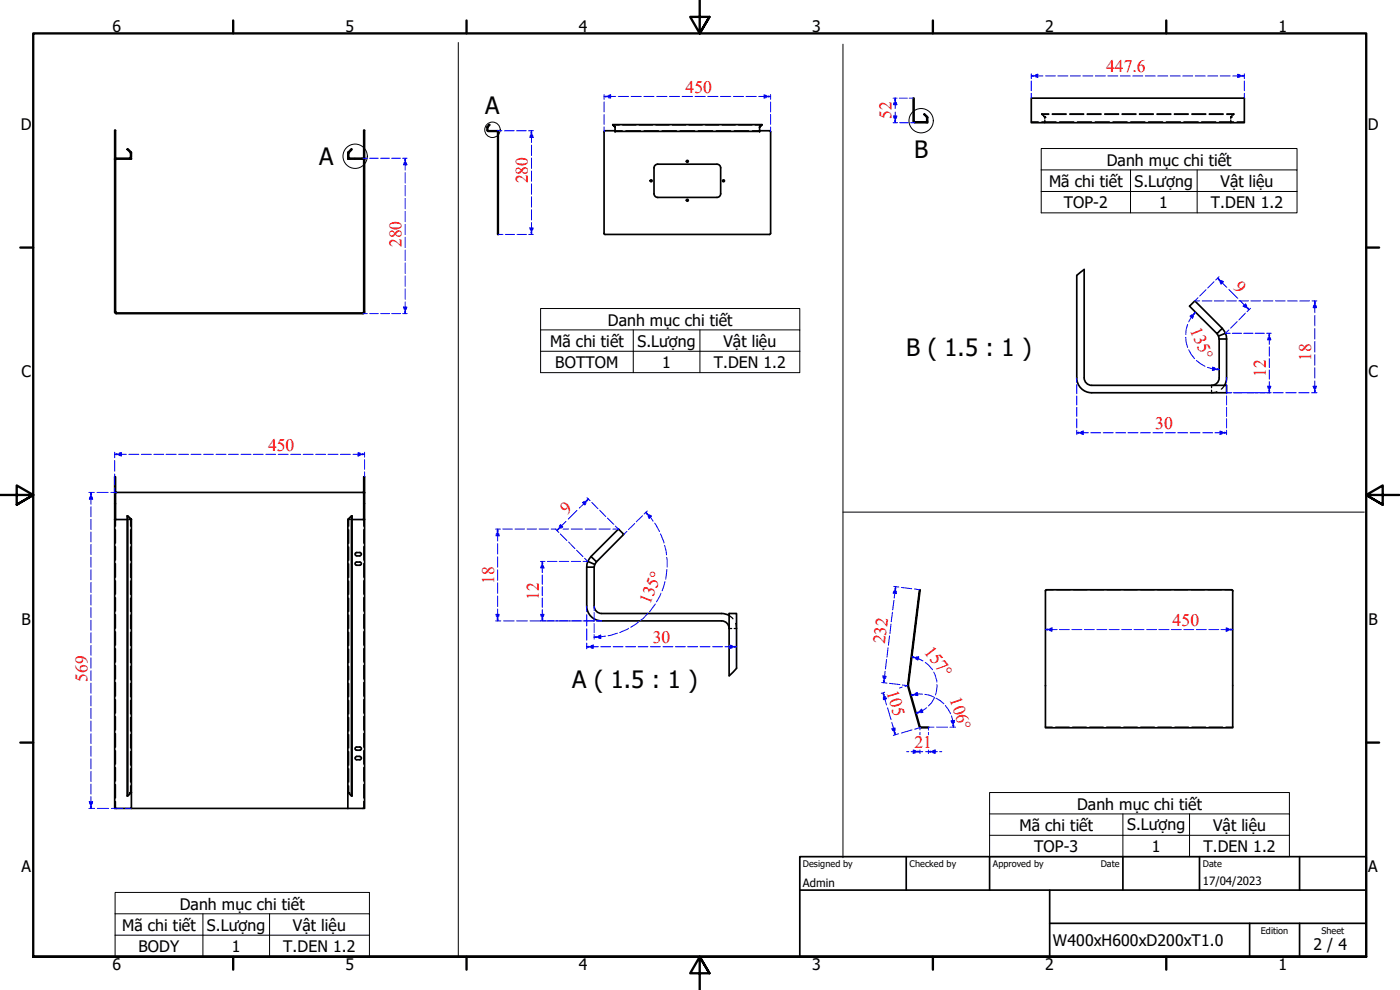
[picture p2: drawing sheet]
<svg xmlns="http://www.w3.org/2000/svg" width="420mm" height="297mm" viewBox="0 0 420 297" stroke-linecap="round" stroke-linejoin="round" font-family="sans-serif">
<!-- layer: Hidden (ISO) -->
<g fill="none" stroke="#000" stroke-width=".38">
<path d="M149.4 39.3l.1 .1M149.5 39.5h-.1M183.9 37.5h2M184.6 39.2h2.2M186.9 37.5h4M187.8 39.2h4.4M191.8 37.5h4M193.3 39.2h4.3M196.8 37.5h4M198.7 39.2h4.3M201.8 37.5h4M204.1 39.2h4.4"/>
<path d="M206.8 37.5h4M209.5 39.2h4.4M211.8 37.5h3.9M214.9 39.2h4.4M216.7 37.5h4M220.3 39.2h4.4M221.7 37.5h4M225.8 39.2h2.2M226.6 37.5h2.1M277.9 36.6l.2 .2M278.3 36.6l-.1 .1M309.5 36.6h2.1"/>
<path d="M312.7 34.3l.2 .3M312.7 34.1v.2M312.7 34.1l.2 .3M312.7 34.3h2.1M312.7 34.1h2.1M312.7 36.6h4.2M313.2 34.7l.2 .3M313.2 34.8l.2 .3M313.4 35v.1M313.5 35.1l.1 .5M313.5 35.2h.1M313.5 35v.1"/>
<path d="M313.5 36.6v.2M313.6 36v.8M315.8 34.3h4.2M315.8 34.1h4.2M318 36.6h4.3M321.1 34.3h4.1M321.1 34.1h4.1M323.3 36.6h4.3M326.3 34.3h4.2M326.3 34.1h4.2M328.7 36.6h4.2M331.5 34.3h4.2"/>
<path d="M331.5 34.1h4.2M334 36.6h4.3M336.7 34.3h4.2M336.7 34.1h4.2M339.3 36.6h4.3M341.9 34.3h4.2M341.9 34.1h4.2M344.7 36.6h4.2M347.2 34.3h4.2M347.2 34.1h4.2M350 36.6h4.3M352.4 34.3h4.2"/>
<path d="M352.4 34.1h4.2M355.3 36.6h4.3M357.7 34.3h4.2M357.7 34.1h4.2M360.6 36.6h4.3M362.9 34.3h4.2M362.9 34.1h4.2M366 36.6h4.2M368.2 34.3h2.1M368.2 34.1h2.1M369.4 35.2h.1M369.4 36v.8"/>
<path d="M369.4 35v.6M369.4 35.1h.1M369.4 35h.1M369.8 34.8l-.3 .2M369.8 34.7l-.3 .3M370.3 34.3l-.3 .3M370.3 34.1l-.3 .3M370.3 34.1v.2M371.3 36.6h2.1M34.4 55.8h.1M34.4 47.9h.1M34.6 55.8h.1"/>
<path d="M34.7 47.5v.2M34.7 47.8l-.1 .1M38.9 47.5v.2h.2M39.4 47.5l-.2 .1M104.5 47.5l.1 .1M104.9 47.5l-.1 .2M106.5 47.5v.2M108.5 47.5v.2M109.2 47.5v.2M109.2 47.8l.2 .1M109.2 55.8h.2M149.4 59.2h.1"/>
<path d="M149.4 49.3h.1M149.4 59.8h.1M149.4 48.7h.1M149.4 48.1h.1M149.4 54.5h.1M149.4 54h.1M149.4 60.4h.1M34.4 93.6h.2M34.9 93.9v.2M108.9 93.9v.2M109.2 93.6h.2M363.6 117.1v.7l1.6-.3"/>
<path d="M363.6 115.6v.7M367.5 115.6l-1 1.2M34.6 147.7h-.2l.2 .1M34.7 155.9v2M34.7 158.9v4.1M34.7 147.8h.2M38.2 155.9h.2M38.2 154.8l.3 .3M38.7 155.9h.3M38.8 155.4l.3 .4M39.1 155.8h.3M39.1 155.9h.1"/>
<path d="M39.2 155.7h.1M39.2 155.9v2M39.2 158.9v4.2M39.4 155.9h.1M104.4 155.9h.8M104.5 155.8h.2M104.6 155.9v2M104.6 158.9v4.2M104.8 155.7l-.1 .1M105 155.4l-.4 .3M105.4 155.9h.3M105.7 154.8l-.4 .3"/>
<path d="M108.9 147.8h.2M109.2 147.7l.1 .1M109.2 155.9v2M109.2 158.9v4.1M34.7 164v4.1M34.7 169.1v4.1M34.7 174.2v4.1M34.7 179.3v4.1M39.2 164.1v4M39.2 169.1v4.2M39.2 174.3v4.1M39.2 179.4v4.1"/>
<path d="M104.6 164.1v4M104.6 169.1v4.2M104.6 174.3v4.1M104.6 179.4v4.1M109.2 164v4.1M109.2 169.1v4.1M109.2 174.2v4.1M109.2 179.3v4.1M313.8 177.2v.1M316.1 177h-2.2M317.1 177h4.1M322.2 177h4"/>
<path d="M327.2 177h4.1M332.2 177h4.1M337.3 177h4M342.3 177h4.1M347.4 177h4M352.4 177h4.1M357.5 177h4M362.5 177h4.1M367.6 177h2.2M370 177.2v.1M34.7 184.4v4.1M34.7 189.5v4.1"/>
<path d="M34.7 194.6v4.1M34.7 199.7v4.1M39.2 184.5v4.1M39.2 189.7v4M39.2 194.7v4.2M39.2 199.9v4.1M104.6 184.5v4.1M104.6 189.7v4M104.6 194.7v4.2M104.6 199.9v4.1M109.2 184.4v4.1M109.2 189.5v4.1"/>
<path d="M109.2 194.6v4.1M109.2 199.7v4.1M218.8 184.6l1.2 1.1M218.8 188.6h.8M220.8 187.1l.2 1.5h-.7M34.7 204.8v4.1M34.7 209.9v4.1M34.7 215v4.1M39.2 205v4.1M39.2 210.1v4.1M39.2 215.3v4.1M104.6 205v4.1"/>
<path d="M104.6 210.1v4.1M104.6 215.3v4.1M109.2 204.8v4.1M109.2 209.9v4.1M109.2 215v4.1M313.8 218.2h2M316.8 218.2h4.1M321.9 218.2h4.1M327 218.2h4.1M332.1 218.2h4.1M337.2 218.2h4.1M342.3 218.2h4.2"/>
<path d="M347.5 218.2h4M352.6 218.2h4.1M357.7 218.2h4.1M362.8 218.2h4.1M367.9 218.2h2.1M34.7 220.1v4.1M34.7 225.2v4.1M34.7 230.3v4.1M34.7 235.4v4M38.5 238.6l-.3 .2M39 237.8l.1 .1M39.1 237.8h.3"/>
<path d="M39.2 235.8v2l-.4 .4M39.2 237.9h.1M39.2 220.4v4.1M39.2 225.5v4.1M39.2 230.6v4.1M39.2 237.9h.2M104.4 237.8h.1M104.5 237.9h.1M104.6 237.8l.2 .1M104.6 237.8h.1M104.6 237.9h.2M104.6 220.4v4.1"/>
<path d="M104.6 225.5v4.1M104.6 230.6v4.1M104.6 235.8v2M104.8 237.9l.2 .3M105.3 238.6l.4 .2M109.2 220.1v4.1M109.2 225.2v4.1M109.2 230.3v4.1M109.2 235.4v4M34.7 240.5v2.1M109.2 240.5v2.1"/>
</g>
<g fill="#000">
<circle cx="313.4" cy="35" r=".19"/>
<circle cx="313.4" cy="35.1" r=".19"/>
<circle cx="313.5" cy="35.1" r=".19"/>
<circle cx="313.5" cy="35.2" r=".19"/>
<circle cx="313.6" cy="35.2" r=".19"/>
<circle cx="369.4" cy="35.2" r=".19"/>
<circle cx="369.4" cy="35.1" r=".19"/>
<circle cx="34.6" cy="93.6" r=".19"/>
<circle cx="34.7" cy="93.6" r=".19"/>
<circle cx="34.6" cy="147.7" r=".19"/>
<circle cx="34.7" cy="147.7" r=".19"/>
<circle cx="39.1" cy="155.7" r=".19"/>
<circle cx="39.2" cy="155.9" r=".19"/>
<circle cx="39.2" cy="155.8" r=".19"/>
<circle cx="39.2" cy="155.7" r=".19"/>
<circle cx="104.6" cy="155.7" r=".19"/>
<circle cx="104.7" cy="155.8" r=".19"/>
<circle cx="39.2" cy="237.8" r=".19"/>
<circle cx="104.6" cy="237.9" r=".19"/>
</g>
<!-- layer: Visible (ISO) -->
<g fill="none" stroke="#000" stroke-width=".51">
<path d="M146.2 38.2l.1 1.2h2.9M146.2 38.2h.2M146.2 38.1h.2M146.3 38l-.1 .2M146.4 38.2l.1 1h2.7M146.4 38.1v.1M146.9 37.4l.1 .1-.6 .6-.1-.1zM149.2 39.2l.2 .1M149.2 39.4l.2 .2M149.4 39.2h.1v31.1h-.1zM181.3 39.5v30.5M181.6 39.2l-.4 .4"/>
<path d="M181.6 39.2h3v.2M183.9 37.4l.6 .7zM183.9 37.4h44.8l-.7 .7 .7-.7M184.5 38v.1M184.6 38.1v1.3h43.4v-1.3M228 39.4v-.2h2.9l.4 .4M228 38v.1M231.3 39.5v30.5l-.2 .3h-49.5M274.1 36.4v-7h.2v7M274.1 36.3l.4 .5M274.3 36.3l.2 .3h3.9v.2h-3.9M277.4 34.1l.8 .9-.9-.7z"/>
<path d="M278.1 35.1v.1M278.1 35.2h.3M278.1 35.2v1.2M278.2 36.3l-.2 .3M278.3 35l.1 .2M278.3 35.1l-.2 .1M278.4 35.2v1.2M278.4 36.3l-.1 .2M309.5 29.4h63.9v7.4h-63.9zM34.4 47.5h.3M34.4 48l.5-.5h4.5v.2h-4.5l-.2 .3v45.6l.2 .2M34.7 47.5v-8.4h-.3v54.5l.3 .4 74.2 .1"/>
<path d="M38.2 44.8l.2-.2 .9 1-.2 .2zM39.1 45.8l.1 .1M39.1 47.2l-.2 .2M39.2 45.9h.2M39.2 45.9v1.3M39.3 45.6l.1 .3M39.4 45.7l-.2 .1M39.4 47.2l-.1 .2M39.4 45.9v1.3M104.4 45.9v1.3M104.4 45.9h.2M104.5 45.7l.2 .1"/>
<path d="M104.5 47.2v.2M104.6 45.6l-.2 .3M104.6 45.9v1.3M104.7 47.2l.2 .2M104.8 45.8l-.2 .1M105.5 44.6l.2 .2-.9 1-.2-.2zM108.9 47.5h-4.5v.2h4.5M108.9 47.5l.5 .5M108.9 47.7l.3 .3v45.6l-.3 .2M109.2 47.5h.2v.4M109.4 47.9v45.7l-.5 .5M109.4 47.5v-8.4h-.2v8.4"/>
<path d="M197.4 59.2h17.7M197.4 49.3h17.7M197.4 49.3l-.7 .2-.4 .8v7.8l.2 .7 .9 .4M215.2 49.3l.6 .2 .5 .8v7.8l-.2 .7-.9 .4M181.2 70l.4 .3M34.9 93.9h74M325.4 80.9v32.5a2.25 2.25 0 0 0 2.3 2.2h40.4v2.2h-40.4a4.5 4.5 0 0 1-4.5-4.4v-30.7M357 91.9l1.6-1.6 8.2 8.2-1.5 1.6zM366.8 98.5a4.4 4.4 0 0 1 1.3 3.2M367.8 100l-2.1 .8M365.3 100.1l.4 .7 .2 .9M365.9 101.7v11.7a2.25 2.25 0 0 1-2.3 2.2"/>
<path d="M365.9 101.7h2.2M368.1 101.7v11.7l-.6 2.2M34.4 143.1h.3v8h-.3zM34.4 155.8v86.8h5v-4.7M34.4 155.8l.3 .1M34.4 151.1v4.7M34.4 155.9h3.8M34.7 147.7h74.5M34.7 151.1v4.7M38.2 154.8l1.2 1v82l-1 1h-.2zM38.4 154.8v84M105.5 154.8v84"/>
<path d="M105.7 155.9h3.7v86.7h-70M109.2 155.8l.2 .1M109.2 143.1h.2v8h-.2zM109.2 151.1v4.8M109.4 151.1v4.7M107 166.8h1M107 165.8h1M107 169.6h1M107 168.6h1M107 165.8a.48 .48 0 0 0-.4 .5 .48 .48 0 0 0 .4 .4M107 168.6a.48 .48 0 0 0-.4 .5 .48 .48 0 0 0 .4 .5M108 165.8a.48 .48 0 0 1 .5 .5 .48 .48 0 0 1-.5 .4"/>
<path d="M108 168.6a.48 .48 0 0 1 .5 .5 .48 .48 0 0 1-.5 .5M176.1 170.2v11.6a4.5 4.5 0 0 0 4.5 4.5h35.9a2.25 2.25 0 0 1 2.3 2.2M176.1 170.2h2.2M176.4 168.5l2.1 .8M177.4 167a4.4 4.4 0 0 0-1.3 3.2M177.4 167l8.2-8.3 1.6 1.6-8.2 8.3zM178.3 170.2v11.6a2.25 2.25 0 0 0 2.3 2.3h35.9l1 .1 1.3 .5M179 168.6l-.5 .7-.2 .9M313.9 177h55.9l.2 41.4h-56.2zM221 200.5v-16.4h-2.2v18.6M276 218.1l.3 .3M276.1 218l-3.5-12.3 3.6-28.7h-.2l-3.6 28.7 3.5 12.4"/>
<path d="M276.2 218.1l.1 .1M276.3 218.2h2.3v.2h-2.3M104.4 237.8l1.3 1v-84l-1.3 1.1v86.7M104.4 237.9h.1M107 225.1h1M107 224.1h1M107 228h1M107 226.9h1M107 224.1a.48 .48 0 0 0-.4 .5 .48 .48 0 0 0 .4 .5M107 227a.48 .48 0 0 0-.4 .5 .48 .48 0 0 0 .4 .5M108 224.1a.48 .48 0 0 1 .5 .5 .48 .48 0 0 1-.5 .5M108 227a.48 .48 0 0 1 .5 .5 .48 .48 0 0 1-.5 .5"/>
<circle cx="195.4" cy="54.2" r=".29"/>
<circle cx="206.3" cy="48.4" r=".29"/>
<circle cx="217.1" cy="54.2" r=".29"/>
<circle cx="206.3" cy="60.1" r=".29"/>
</g>
<!-- layer: Break Line (ISO) -->
<path d="M325.4 80.8l-2.3 1.8M221.1 200.5l-2.3 2.3" fill="none" stroke="#000" stroke-width=".51"/>
<!-- layer: Detail Boundary (ISO) -->
<g fill="none" stroke="#000" stroke-width=".3">
<circle cx="147.8" cy="38.9" r="2.32"/>
<circle cx="276.4" cy="36.2" r="3.7"/>
<circle cx="106.6" cy="46.9" r="3.7"/>
</g>
<!-- layer: Symbol (ISO) -->
<g fill="none" stroke="#000" stroke-width=".3">
<path d="M312.5 51v-6.4h76.8v6.4M312.5 51h76.8v6.5M312.5 51v12.9h76.8v-6.4M312.5 57.5h76.8M339.3 51v12.9M359.3 51v12.9M162.2 99v-6.4h77.8v6.4M162.2 99h77.8v6.4M162.2 99v12.8h77.8v-6.4M190.1 99v12.8M210.1 99v12.8M162.2 105.4h77.8"/>
<path d="M297 244.2v-6.4h90v6.4M297 244.2h90v6.4M297 244.2v12.8h90v-6.4M297 250.6h90M337 244.2v12.8M357 244.2v12.8M34.5 274.2v-6.4h76.4v6.4M34.5 274.2h76.4v6.4M34.5 274.2v12.9h76.4v-6.5M60.9 274.2v12.9M80.9 274.2v12.9M34.5 280.6h76.4"/>
</g>
<!-- layer: Border (ISO) -->
<g fill="none" stroke="#000" stroke-width=".7">
<path d="M70 6.1v3.9M140 6.1v3.9M210 0v10l-2.9-4.9h5.8l-2.9 4.9 2.9-4.9M280 6.1v3.9M350 6.1v3.9M6.1 74.3h3.9M410 74.3h3.9M0 148.5h10l-5-2.8v5.7l5-2.9-5 2.9M420 148.5h-10l5-2.8v5.7l-5-2.9 5 2.9M6.1 222.8h3.9M410 222.8h3.9M10 287.1v-277.1h400v277.1h-400h400"/>
<path d="M70 287.1v3.8M140 287.1v3.8M212.9 292l-2.9-4.9 2.9 4.9h-5.8l2.9-4.9v9.9M280 287.1v3.8M350 287.1v3.8"/>
</g>
<!-- layer: Title (ISO) -->
<path d="M240 257h170v30.1h-170zM272 257v10.1M297 257v10.1M337 257v10.1M360 257v10.1M390 257v10.1M240 267.1h170M315 277h95M315 267.1v20M375 277v10.1M390 277v10.1" fill="none" stroke="#000" stroke-width=".51"/>
<!-- layer: Sketch Geometry (ISO) -->
<path d="M137.5 12.7v274.4M253 13.3v244.1M253 153.7h156.4" fill="none" stroke="#000" stroke-width=".3"/>
<!-- layer: Dimension (ISO) -->
<path d="M323.2 129.8h.6M324.5 129.8h.6" fill="none" stroke="#00f" stroke-width=".3"/>
<path d="M323.2 129.8l1.9-.5v1.1z" fill="#00f"/>
<path d="M323.8 129.7l-.6 .1 .6 .2M324.5 129.5l.6-.2v.4M325.1 130v.4l-.6-.2M366.1 129.8h.7M367.5 129.8h.6" fill="none" stroke="#00f" stroke-width=".3"/>
<path d="M366.1 129.3l2 .5-2 .6z" fill="#00f"/>
<g fill="none" stroke="#00f" stroke-width=".3">
<path d="M268.7 34.8v.7M268.7 36.1v.7M323.2 113.3v1.4M323.2 115.4v2.8M323.2 118.8v2.7M368.1 113.3v1.4M368.1 115.4v2.8M368.1 118.8v2.7M323.2 122.2v2.8M323.2 125.7v2.7M323.2 129.1v1.3M325.1 129.8h1.5"/>
<path d="M327.3 129.8h3M331.1 129.8h3M334.8 129.8h3M338.5 129.8h3M342.3 129.8h2.9M346 129.8h3M349.8 129.8h2.9M353.4 129.8h3M357.2 129.8h3M360.9 129.8h3M364.6 129.8h1.5M366.1 130v.4l.7-.2"/>
<path d="M366.8 129.5l-.7-.2v.4M367.5 129.7l.6 .1-.6 .2M368.1 122.2v2.8M368.1 125.7v2.7M368.1 129.1v1.3"/>
</g>
<path d="M268.2 34.8h1l-.5 2z" fill="#00f"/>
<path d="M268.5 36.1l.2 .7 .1-.7M268.5 34.8h-.3l.1 .7M268.7 29.4v.7M268.7 30.8v.6M268.8 34.8h.4l-.2 .7" fill="none" stroke="#00f" stroke-width=".3"/>
<path d="M268.7 29.4l.5 2h-1z" fill="#00f"/>
<g fill="none" stroke="#00f" stroke-width=".3">
<path d="M268 29.4h1.2M268 36.8h1.4M268.3 30.8l-.1 .6h.3M268.5 30.1l.2-.7 .1 .7M268.7 31.4v1.2M268.7 33.6v1.2M269 30.8l.2 .6h-.4M269.9 29.4h2.4M270 36.8h2.6M272.9 29.4h1.2M273.2 36.8h1.3M309.5 22.8h.6"/>
<path d="M310.8 22.8h.7"/>
</g>
<path d="M309.5 22.8l2-.5v.9z" fill="#00f"/>
<path d="M310.1 22.6l-.6 .2 .6 .1M310.8 22.4l.7-.1v.3M311.5 22.9v.3l-.7-.1M371.4 22.8h.7M372.7 22.8h.7" fill="none" stroke="#00f" stroke-width=".3"/>
<path d="M371.4 22.3l2 .5-2 .4z" fill="#00f"/>
<g fill="none" stroke="#00f" stroke-width=".3">
<path d="M181.3 28.9h.6M182.6 28.9h.7M309.5 22.1v1.5M309.5 24.3v2.9M309.5 28v1.4M311.5 22.8h1.5M313.8 22.8h2.9M317.5 22.8h3M321.2 22.8h3M325 22.8h3M328.7 22.8h3M332.5 22.8h3"/>
<path d="M336.2 22.8h3M340 22.8h3M343.7 22.8h3M347.5 22.8h3M351.2 22.8h3M355 22.8h2.9M358.7 22.8h3M362.5 22.8h2.9M366.2 22.8h3M370 22.8h1.4M371.4 22.9v.3l.7-.1M372.1 22.4l-.7-.1v.3"/>
<path d="M372.7 22.6l.7 .2-.7 .1M373.4 22.1v1.5M373.4 24.3v2.9M373.4 28v1.4"/>
</g>
<path d="M181.3 28.9l2-.5v1z" fill="#00f"/>
<path d="M181.9 28.8l-.6 .1 .6 .2M182.6 28.6l.7-.2v.4M183.3 29.1v.3l-.7-.1M229.3 28.9h.6M230.6 28.9h.7" fill="none" stroke="#00f" stroke-width=".3"/>
<path d="M229.3 28.4l2 .5-2 .5z" fill="#00f"/>
<g fill="none" stroke="#00f" stroke-width=".3">
<path d="M159.5 39.2v.7M181.3 28.4v1.4M181.3 30.6v3M181.3 34.3v3M181.3 38.1v1.4M183.3 28.9h1.5M185.5 28.9h3.2M189.4 28.9h3.1M193.2 28.9h3.1M197.1 28.9h3.1M200.9 28.9h3.1M204.7 28.9h3.1"/>
<path d="M208.6 28.9h3M212.4 28.9h3.1M216.2 28.9h3.1M220.1 28.9h3M223.9 28.9h3M227.7 28.9h1.6M229.3 29.1v.3l.6-.1M229.9 28.6l-.6-.2v.4M230.6 28.8l.7 .1-.7 .2M231.3 28.4v1.4M231.3 30.6v3M231.3 34.3v3"/>
<path d="M231.3 38.1v1.4M159.5 40.6v.7"/>
</g>
<path d="M159.5 39.2l.5 2.1h-1z" fill="#00f"/>
<path d="M159.3 39.9l.2-.7 .1 .7M159.2 40.6l-.2 .7h.3M159.8 40.6l.2 .7h-.4M159.5 68.4v.6M159.5 69.7v.6" fill="none" stroke="#00f" stroke-width=".3"/>
<path d="M159 68.4h1l-.5 1.9z" fill="#00f"/>
<g fill="none" stroke="#00f" stroke-width=".3">
<path d="M149.2 39.2h1.4M151.4 39.2h2.9M155 39.2h2.9M158.6 39.2h1.5M159.5 41.3v1.5M159.5 43.5v3.2M159.5 47.4v3.1M159.5 51.3v3.1M159.5 55.2v3.1M159.5 59v3.2M149.5 70.3h1.4M151.6 70.3h2.8"/>
<path d="M155.2 70.3h2.8M158.7 70.3h1.4M159.3 69.7l.2 .6 .1-.6M159.3 68.4h-.3l.2 .6M159.5 62.9v3.1M159.5 66.8v1.6M159.6 68.4h.4l-.2 .6M121.6 92.1v.7M121.6 93.5v.6"/>
</g>
<path d="M121.1 92.1h1l-.5 2z" fill="#00f"/>
<path d="M121.6 47.5v.6M121.6 48.8v.7M121.4 93.5l.2 .6 .1-.6M121.4 92.1h-.3l.2 .7M121.7 92.1h.4l-.2 .7" fill="none" stroke="#00f" stroke-width=".3"/>
<path d="M121.6 47.5l.5 2h-1z" fill="#00f"/>
<g fill="none" stroke="#00f" stroke-width=".3">
<path d="M108.9 47.5h1.3M110.9 47.5h2.6M114.2 47.5h2.7M117.5 47.5h2.7M120.8 47.5h1.4M121.3 48.8l-.2 .7h.3M121.4 48.1l.2-.6 .1 .6M121.6 49.5v1.5M121.6 51.8v3.1M121.6 55.7v3.1M121.6 59.5v3.2M121.9 48.8l.2 .7h-.4"/>
<path d="M121.6 63.4v3.1M121.6 67.3v3.1M121.6 71.2v3.1M121.6 75v3.2M121.6 78.9v3.1M108.9 94.1h1.3M110.9 94.1h2.6M114.2 94.1h2.7M117.5 94.1h2.7M120.8 94.1h1.4M121.6 82.8v3.1M121.6 86.7v3.1"/>
<path d="M121.6 90.6v1.5M27.3 147.8v.6M27.3 149.1v.7"/>
</g>
<path d="M27.3 147.8l.5 2h-1z" fill="#00f"/>
<path d="M27 149.1l-.2 .7h.3M27.1 148.4l.2-.6 .2 .6M27.6 149.1l.2 .7h-.3M27.3 240.5v.7M27.3 241.9v.7" fill="none" stroke="#00f" stroke-width=".3"/>
<path d="M26.8 240.5h1l-.5 2.1z" fill="#00f"/>
<g fill="none" stroke="#00f" stroke-width=".3">
<path d="M34.4 136.3h.7M35.8 136.3h.6M26.7 147.8h1.6M27.3 149.8v1.5M27.3 152.1v3M27.3 155.8v3.1M27.3 159.6v3M29.1 147.8h3.3M33.3 147.8h1.6M27.3 163.4v3M27.3 167.2v3M27.3 170.9v3.1"/>
<path d="M27.3 174.7v3.1M27.3 178.5v3M27.3 182.3v3M27.3 186.1v3M27.3 189.9v3M27.3 193.7v2.9M27.3 197.4v3.1M27.3 201.2v3M27.3 205v3M27.3 208.8v3M27.3 212.5v3.1M27.3 216.3v3.1"/>
<path d="M27.3 220.1v3M27.3 223.9v3M27.3 227.7v3M27.3 231.4v3.1M27.3 235.3v2.9M27.3 239v1.5M26.7 242.6h1.7M27.1 241.9l.2 .7 .2-.7M27.1 240.5h-.3l.2 .7M27.5 240.5h.3l-.2 .7M29.2 242.6h3.4M33.5 242.6h3.3"/>
<path d="M37.7 242.6h1.7"/>
</g>
<path d="M34.4 136.3l2-.5v1z" fill="#00f"/>
<path d="M35.1 136.1l-.7 .2 .7 .1M35.8 135.9l.6-.1v.3M36.4 136.4v.4l-.6-.2M107.4 136.3h.7M108.8 136.3h.6" fill="none" stroke="#00f" stroke-width=".3"/>
<path d="M107.4 135.8l2 .5-2 .5z" fill="#00f"/>
<g fill="none" stroke="#00f" stroke-width=".3">
<path d="M34.4 135.7v1.6M34.4 138.2v3.2M36.4 136.3h1.5M38.7 136.3h3M42.4 136.3h3M46.2 136.3h2.9M49.8 136.3h3.1M53.6 136.3h3M57.3 136.3h3M61.1 136.3h3M64.8 136.3h3M68.6 136.3h3"/>
<path d="M72.3 136.3h3M76 136.3h3M79.8 136.3h2.9M83.5 136.3h3M87.2 136.3h3M91 136.3h3M94.7 136.3h3M98.4 136.3h3.1M102.2 136.3h3M105.9 136.3h1.5M107.4 136.4v.4l.7-.2M108.1 135.9l-.7-.1v.3"/>
<path d="M108.8 136.1l.6 .2-.6 .1M109.4 135.7v1.4M109.4 137.9v2.9M34.4 142.2v3.3M34.4 146.4v1.5M109.4 141.6v1.5M278.6 225.5h.7M280 225.5h.7"/>
</g>
<path d="M278.6 225.5l2.1-.5v1z" fill="#00f"/>
<path d="M274.1 225.5h.7M275.4 225.5h.7M279.3 225.3l-.7 .2 .7 .2M280 225.2l.7-.2v.3M280.7 225.7v.3l-.7-.1" fill="none" stroke="#00f" stroke-width=".3"/>
<path d="M274.1 225l2 .5-2 .5z" fill="#00f"/>
<g fill="none" stroke="#00f" stroke-width=".3">
<path d="M265 207.9l.2 .6M265.4 209.2l.2 .6M276.1 218.3v.7M276.1 219.8v.7M278.6 218.4v.7M278.6 219.8v.7M272.1 225.5h.6M273.4 225.5h.7M274.1 225.7v.3l.7-.1M274.8 225.2l-.7-.2v.3M275.4 225.3l.7 .2-.7 .2M276.1 225.5h.8"/>
<path d="M276.1 225v.4M276.1 225.7v.4M277.8 225.5h.8M278.6 225v.4M278.6 225.7v.4M280.7 225.5h.6M282 225.5h.6"/>
</g>
<path d="M265 207.9l1.1 1.8-1 .2z" fill="#00f"/>
<path d="M265.1 209.2v.7h.3M265.4 208.5l-.4-.6v.6M265.7 209l.4 .7h-.4M268.2 218.6l.1 .6M268.5 219.8l.2 .7" fill="none" stroke="#00f" stroke-width=".3"/>
<path d="M267.7 218.7l.9-.3 .1 2.1z" fill="#00f"/>
<g fill="none" stroke="#00f" stroke-width=".3">
<path d="M264.8 207.9l-.3 .1M265.3 204.1l-.1 .7M265.5 207.7l-.3 .1M265.5 202.9l-.1 .6M265.6 209.8l.5 1.7M266.4 212.4l1 3.5M267.7 216.8l.5 1.8M268 218.6l-.3 .1 .3 .6M268.3 218.5l.3-.1 .1 .7M268.7 219.8v.7l-.3-.6M270.8 206.2l-.9 .2M272.4 205.7l-.8 .3"/>
<path d="M273.7 219l-3.2 .9M276.1 218.3l-1.6 .5M269.7 220.1l-1.6 .5"/>
</g>
<path d="M265 202.8l.9 .1-.7 1.9z" fill="#00f"/>
<path d="M268.6 177.3l-.1 .7M268.8 176.1l-.1 .6M265.1 204.1l.1 .7 .3-.6M265.3 202.8h-.3v.6M265.6 202.9h.3l-.2 .7" fill="none" stroke="#00f" stroke-width=".3"/>
<path d="M268.8 176.1l.2 2-1-.1z" fill="#00f"/>
<g fill="none" stroke="#00f" stroke-width=".3">
<path d="M268.2 175.9l1.5 .2M268.3 177.3l-.3 .7h.4M268.5 176.7l.3-.6 .1 .6M268.5 178l-.1 1.4M269 177.4v.7l-.3-.1M270.5 176.3l3.1 .3M274.4 176.7l1.6 .3M266.1 197.9l-.4 2.8M266.5 194.4l-.3 2.8M267 190.8l-.4 2.8M267.4 187.2l-.3 2.9M267.8 183.7l-.3 2.8"/>
<path d="M268.3 180.1l-.4 2.9M273.7 197.1l.6 .2M275 197.4l.6 .2M264.6 204.8l1.6 .2M265.6 201.4l-.1 1.5M267 205l3.1 .4M270.8 205.5l1.6 .2"/>
</g>
<path d="M273.7 197.1h2l-.2 .9z" fill="#00f"/>
<path d="M274.3 197.1h-.6l.6 .3M274.9 197.7l.6 .3 .1-.3M275 197.1h.7v.3M275.6 213.8l-.6 .2M276.8 213.3l-.6 .2" fill="none" stroke="#00f" stroke-width=".3"/>
<path d="M275 214l1.6-1.2 .4 .9z" fill="#00f"/>
<path d="M275.6 197.6l1.4 .7M277.7 198.7l.9 .8 1.2 1.5M274.1 208.5l-.7 .1M275.4 208.2l-.7 .1M275.5 213.6l-.5 .4 .7-.1M276.7 213.1l-.1-.3-.5 .4M276.9 213.4l.1 .3-.6 .2M278.1 212.3l-1.3 1M280.2 201.7l1 2.9M280.5 209.3l-1 1.6-.9 .9M281.2 205.4l-.5 3.1" fill="none" stroke="#00f" stroke-width=".3"/>
<path d="M273.4 208.6l1.9-.8 .2 .9z" fill="#00f"/>
<path d="M274.1 208.3l-.7 .3h.7M274.7 208l.6-.2v.3M275.4 208.4l.1 .3-.7-.1M285.9 216.2l.1 .7M286.1 217.5v.7" fill="none" stroke="#00f" stroke-width=".3"/>
<path d="M285.4 216.3l1-.2-.3 2.1z" fill="#00f"/>
<g fill="none" stroke="#00f" stroke-width=".3">
<path d="M313.8 188.9h.6M315.1 188.9h.6M275.4 208.2l1.5 .1M277.6 208.3l1.4 .3 1.3 .6M278.6 218.2h1.7M280.9 209.5l2.4 1.7M281.1 218.2h3.3M283.7 211.7l1.6 2.5M285.1 218.2h1.7M285.6 214.8l.3 1.4M285.8 216.2l-.4 .1 .3 .6M285.9 217.5l.2 .7 .2-.7"/>
<path d="M286.1 216.2l.3-.1v.7"/>
</g>
<path d="M313.8 188.9l1.9-.5v1z" fill="#00f"/>
<path d="M314.4 188.7l-.6 .2 .6 .2M315.1 188.6l.6-.2v.3M315.7 189.1v.3l-.6-.2M368 188.9h.6M369.3 188.9h.7" fill="none" stroke="#00f" stroke-width=".3"/>
<path d="M368 188.4l2 .5-2 .5z" fill="#00f"/>
<g fill="none" stroke="#00f" stroke-width=".3">
<path d="M394.6 115.9v.6M394.6 117.2v.6M315.7 188.9h1.5M317.9 188.9h3M321.7 188.9h3M325.4 188.9h3M329.2 188.9h3M332.9 188.9h3M336.6 188.9h3M340.4 188.9h2.9M344.1 188.9h3M347.8 188.9h3"/>
<path d="M351.5 188.9h3M355.3 188.9h3M359 188.9h3M362.8 188.9h3M366.5 188.9h1.5M368 189.1v.3l.6-.2M368.6 188.6l-.6-.2v.3M369.3 188.7l.7 .2-.7 .2"/>
</g>
<path d="M394.1 115.9h1l-.5 1.9z" fill="#00f"/>
<path d="M394.6 90.3v.7M394.6 91.6v.7M394.5 117.2l.1 .6 .2-.6M394.5 115.9h-.4l.2 .6M394.8 115.9h.3l-.2 .6" fill="none" stroke="#00f" stroke-width=".3"/>
<path d="M394.6 90.3l.5 2h-1z" fill="#00f"/>
<g fill="none" stroke="#00f" stroke-width=".3">
<path d="M358.6 90.3h1.4M360.8 90.3h2.9M364.4 90.3h2.9M368.1 90.3h2.9M371.8 90.3h2.9M375.4 90.3h2.9M379.1 90.3h2.9M382.8 90.3h2.9M386.4 90.3h2.9M390.1 90.3h2.9M393.8 90.3h1.4M394.3 91.6l-.2 .7h.4"/>
<path d="M394.5 91l.1-.7 .2 .7M394.6 92.3v1.5M394.6 94.7v3.1M394.6 98.6v3.1M394.9 91.6l.2 .7h-.3M368.1 117.8h1.6M370.5 117.8h3.1M374.3 117.8h3.1M378.2 117.8h3.1M380.9 115.9v.6M380.9 117.2v.6M382.1 117.8h3"/>
<path d="M385.9 117.8h3.1M389.8 117.8h3.1M393.6 117.8h1.6M394.6 102.5v3.1M394.6 106.4v3.2M394.6 110.3v3.2M394.6 114.3v1.6"/>
</g>
<path d="M380.4 115.9h1l-.5 1.9z" fill="#00f"/>
<path d="M380.9 100v.6M380.7 117.2l.2 .6 .2-.6M380.7 115.9h-.3l.2 .6M380.9 101.3v.7M381.1 115.9h.3l-.1 .6" fill="none" stroke="#00f" stroke-width=".3"/>
<path d="M380.9 100l.5 2h-1z" fill="#00f"/>
<g fill="none" stroke="#00f" stroke-width=".3">
<path d="M365.4 83.5l.5 .4M366.3 84.4l.5 .5M367.8 100h1.4M369.8 100h2.8M373.3 100h2.7M376.7 100h2.8M380.1 100h1.4M368.1 117.8h1.3M370.1 117.8h2.7M373.5 117.8h2.7M376.8 117.8h2.7M380.2 117.8h1.3"/>
<path d="M380.6 101.3l-.2 .7h.3M380.7 100.6l.2-.6 .2 .6M380.9 102v1.4M380.9 104.1v2.8M380.9 107.6v2.7M380.9 111v2.8M380.9 114.5v1.4M381.3 101.3l.1 .7h-.3"/>
</g>
<path d="M365.4 83.5l1.8 1-.7 .8z" fill="#00f"/>
<path d="M366 83.8l-.6-.3 .4 .6M366.1 84.6l.4 .7 .2-.3M366.6 84.2l.6 .3-.2 .3M373.4 91.5l.5 .5M374.4 92.4l.4 .5" fill="none" stroke="#00f" stroke-width=".3"/>
<path d="M373.1 91.9l.7-.7 1 1.7z" fill="#00f"/>
<g fill="none" stroke="#00f" stroke-width=".3">
<path d="M357.9 94.7l-.4 .5M358.8 93.6l-.5 .6M359.5 89.3l-.9 1M361.9 86.9l-1.9 1.9M364.4 84.5l-1.9 1.9M365.8 83l-.9 1M366.8 84.9l1.4 1.3M368.8 86.9l2.7 2.6M368.8 99l-1 1M371.3 96.5l-2 2M372.1 90.2l1.3 1.3M373.3 91.6l-.2 .3 .6 .3"/>
<path d="M373.6 91.4l.2-.2 .3 .5M373.8 94l-2 2M374.5 92.3l.3 .6-.5-.3M375.3 92.5l-1 1"/>
</g>
<path d="M357.1 94.9l1.7-1.3-.9 1.9z" fill="#00f"/>
<path d="M357.6 94.5l-.5 .4 .3 .2M358.1 94.9l-.2 .6-.3-.2M358.2 94.1l.6-.5-.3 .7M363.9 110.7h.7M365.2 110.8l.7 .1" fill="none" stroke="#00f" stroke-width=".3"/>
<path d="M363.9 110.2l2 .7-2 .3z" fill="#00f"/>
<path d="M356.4 97.3l-.4 1.6-.1 1.5M357.5 95.2l-.8 1.4M355.9 101.2l.1 1.5 .4 1.6M356.7 105l1.8 2.6M359 108.1l2.6 1.8M362.4 110.2l1.5 .5M363.9 110.8v.4l.6-.2M364.6 110.4l-.7-.2v.3M365.3 110.6l.6 .3-.7 .1M219.1 194h.6M220.4 194h.6" fill="none" stroke="#00f" stroke-width=".3"/>
<path d="M219.1 193.5l1.9 .5-1.9 .5z" fill="#00f"/>
<path d="M176.1 194h.6M177.4 194h.7M219.1 194.2v.3l.6-.1M219.7 193.7l-.6-.2v.4M220.4 193.9l.6 .1-.6 .2" fill="none" stroke="#00f" stroke-width=".3"/>
<path d="M176.1 194l2-.5v1z" fill="#00f"/>
<g fill="none" stroke="#00f" stroke-width=".3">
<path d="M149.4 184.3v.7M149.4 185.7v.6M176.1 181.8v1.7M176.1 184.4v3.4M176.1 188.6v3.5M176.1 193v1.7M176.7 193.9l-.6 .1 .6 .2M177.4 193.7l.7-.2v.4M178.1 194.2v.3l-.7-.1M178.1 194h1.5M180.3 194h3M184 194h3"/>
<path d="M187.8 194h3M191.5 194h2.9M195.2 194h3M198.9 194h3M202.7 194h3M206.4 194h3M210.1 194h3M213.9 194h3M217.6 194h1.5"/>
</g>
<path d="M148.8 184.3h1l-.4 2z" fill="#00f"/>
<path d="M149.4 158.7v.7M149.4 160.1v.7M149.2 185.7l.2 .6 .1-.6M149.2 184.3h-.4l.2 .7M149.5 184.3h.3l-.1 .7" fill="none" stroke="#00f" stroke-width=".3"/>
<path d="M149.4 158.7l.4 2.1h-1z" fill="#00f"/>
<g fill="none" stroke="#00f" stroke-width=".3">
<path d="M148.7 158.7h1.5M149.2 159.4l.2-.7 .1 .7M150.9 158.7h2.9M154.6 158.7h2.8M158.2 158.7h2.8M161.8 158.7h2.9M165.4 158.7h1.5M169 158.7h1.6M171.4 158.7h3.4M175.6 158.7h3.3M179.8 158.7h3.3M184 158.7h1.6"/>
<path d="M149 160.1l-.2 .7h.4M149.4 160.8v1.6M149.4 163.1v3.1M149.4 167.1v3.1M149.4 171v3.1M149.4 174.9v3.1M149.4 178.8v3.2M149.7 160.1l.1 .7h-.3M148.7 186.3h1.6M149.4 182.7v1.6M151.1 186.3h3.2M155.1 186.3h3.2"/>
<path d="M159.1 186.3h3.1M162.8 184.3v.7M162.8 185.7v.6M163.1 186.3h3.1M167 186.3h3.2M171 186.3h3.2M175 186.3h3.2M178.9 186.3h1.7"/>
</g>
<path d="M162.2 184.3h1.1l-.5 2z" fill="#00f"/>
<path d="M162.8 168.5v.6M162.8 169.8v.6M162.6 185.7l.2 .6 .1-.6M162.6 184.3h-.4l.2 .7M162.9 184.3h.4l-.2 .7" fill="none" stroke="#00f" stroke-width=".3"/>
<path d="M162.8 168.5l.5 1.9h-1.1z" fill="#00f"/>
<g fill="none" stroke="#00f" stroke-width=".3">
<path d="M175.6 150.7l-.4 .5M176.6 149.7l-.5 .5M162.2 168.5h1.4M162.4 169.8l-.2 .6h.4M162.6 169.1l.2-.6 .1 .6M162.8 170.4v1.4M162.8 172.5v2.8M162.8 176v2.7M162.8 179.4v2.8M163.1 169.8l.2 .6h-.4M164.3 168.5h2.8M167.8 168.5h2.9"/>
<path d="M171.4 168.5h2.8M175 168.5h1.4M162.2 186.3h1.4M162.8 182.9v1.4M164.4 186.3h2.9M168 186.3h3M171.7 186.3h3M175.4 186.3h3M179.1 186.3h1.5"/>
</g>
<path d="M174.8 150.8l1.8-1.1-1.1 1.8z" fill="#00f"/>
<path d="M167.6 158.7l-.5 .5M168.5 157.8l-.4 .4M175.4 150.4l-.6 .4 .3 .3M175.9 150.9l-.4 .6-.2-.3M176 150.1l.6-.4-.4 .7" fill="none" stroke="#00f" stroke-width=".3"/>
<path d="M168.2 157.4l.7 .7-1.8 1.1z" fill="#00f"/>
<g fill="none" stroke="#00f" stroke-width=".3">
<path d="M166.7 158.7l1 1.1M167.5 158.6l-.4 .6 .6-.4M168.5 157.7l-.3-.3-.4 .6M168.7 157.9l.2 .2-.6 .4M169.9 156.4l-1.4 1.4M173.2 153.1l-2.6 2.7M175.2 151.2l-1.3 1.2M176.1 149.3l1 .9M177.6 150.7l1.9 1.9M180 153.1l1.8 1.9M182.3 155.4l1.9 1.9M184.7 157.8l.9 .9"/>
<path d="M193.8 153.7l.4 .5M194.7 154.7l.5 .5M168.1 160.2l2 2M170.6 162.6l1.9 2M173 165.1l1.9 1.9M175.5 167.5l.9 1"/>
</g>
<path d="M193.8 153.7l1.7 1.2-.7 .7z" fill="#00f"/>
<path d="M194.4 154.1l-.6-.4 .3 .7M194.5 154.9l.3 .7 .3-.3M194.9 154.5l.6 .4-.2 .2M179 191.1l-.7 .1M180.3 191.1h-.7" fill="none" stroke="#00f" stroke-width=".3"/>
<path d="M178.3 191.2l2-.7v1.1z" fill="#00f"/>
<g fill="none" stroke="#00f" stroke-width=".3">
<path d="M188.2 159.4l-1 .9M190.5 157.1l-1.9 1.8M192.8 154.7l-1.9 1.9M194.2 153.3l-.9 .9M195.2 155.2l.8 1.2M196.5 157l1.4 2.5M198.2 160.2l1.1 2.7M198.4 178l-1.4 2.6M199.5 163.6l.5 2.9M199.6 174.5l-.9 2.8M200.1 167.2l.1 3M200.2 170.9l-.4 2.9"/>
<path d="M178.3 181.8v1.3M178.3 183.8v2.7M178.3 187.1v2.7M178.3 190.4v1.4M179 191l-.7 .2 .7 .1M179.6 190.8l.7-.3v.4M180.3 191.2v.4l-.7-.2M181.7 190.9l-1.4 .2M185.3 190l-2.8 .7M188.7 188.5l-2.7 1.3M191.7 186.5l-2.4 1.7M194.4 184.1l-2.1 2"/>
<path d="M196.7 181.2l-1.8 2.4"/>
</g>
<g font-size="7.2">
<text x="145.6" y="34.2">A</text>
<text x="274.3" y="47.5">B</text>
<text x="95.8" y="49.5">A</text>
<text x="272" y="106.7">B ( 1.5 : 1 )</text>
<text x="171.7" y="206.4">A ( 1.5 : 1 )</text>
</g>
<g font-size="5.3" fill="#f00">
<text x="332" y="21.7">447.6</text>
<text x="205.7" y="27.9">450</text>
<text x="267.6" y="35.6" transform="rotate(-90 267.6 35.6)">52</text>
<text x="158.4" y="55" transform="rotate(-90 158.4 55)">280</text>
<text x="120.5" y="74.2" transform="rotate(-90 120.5 74.2)">280</text>
<text x="370" y="86.5" transform="rotate(45 370 86.5)">9</text>
<text x="357.1" y="99" transform="rotate(68 357.1 99)">135°</text>
<text x="379.9" y="113.1" transform="rotate(-90 379.9 113.1)">12</text>
<text x="393.5" y="108.2" transform="rotate(-90 393.5 108.2)">18</text>
<text x="346.7" y="128.8">30</text>
<text x="80.5" y="135.2">450</text>
<text x="170.2" y="154.6" transform="rotate(-45 170.2 154.6)">9</text>
<text x="148.3" y="175.2" transform="rotate(-90 148.3 175.2)">18</text>
<text x="161.7" y="180" transform="rotate(-90 161.7 180)">12</text>
<text x="195" y="181.6" transform="rotate(-68 195 181.6)">135°</text>
<text x="351.9" y="187.8">450</text>
<text x="195.9" y="193">30</text>
<text x="265.6" y="193.3" transform="rotate(-83 265.6 193.3)">232</text>
<text x="277.2" y="195.8" transform="rotate(52 277.2 195.8)">157°</text>
<text x="26.2" y="204.5" transform="rotate(-90 26.2 204.5)">569</text>
<text x="266.1" y="207.6" transform="rotate(74 266.1 207.6)">105</text>
<text x="285" y="209.9" transform="rotate(71 285 209.9)">106°</text>
<text x="274.4" y="224.5">21</text>
</g>
<g font-size="4.8">
<text x="33.7" y="9.6">6</text>
<text x="103.7" y="9.6">5</text>
<text x="173.7" y="9.6">4</text>
<text x="243.7" y="9.6">3</text>
<text x="313.7" y="9.6">2</text>
<text x="383.7" y="9.6">1</text>
<text x="6.2" y="38.9">D</text>
<text x="410.5" y="38.9">D</text>
<text x="332.2" y="49.8">Danh mục chi tiết</text>
<text x="314.8" y="56.2">Mã chi tiết</text>
<text x="340.5" y="56">S.Lượng</text>
<text x="366.3" y="56.2">Vật liệu</text>
<text x="319.3" y="62.4">TOP-2</text>
<text x="347.9" y="62.4">1</text>
<text x="363.4" y="62.4">T.DEN 1.2</text>
<text x="182.4" y="97.8">Danh mục chi tiết</text>
<text x="165.1" y="104.2">Mã chi tiết</text>
<text x="191.3" y="104">S.Lượng</text>
<text x="217.1" y="104.2">Vật liệu</text>
<text x="6.4" y="113.1">C</text>
<text x="166.6" y="110.4">BOTTOM</text>
<text x="198.8" y="110.4">1</text>
<text x="214.2" y="110.4">T.DEN 1.2</text>
<text x="410.7" y="113.1">C</text>
<text x="6.4" y="187.4">B</text>
<text x="410.7" y="187.4">B</text>
<text x="323.3" y="242.9">Danh mục chi tiết</text>
<text x="305.9" y="249.4">Mã chi tiết</text>
<text x="338.3" y="249.2">S.Lượng</text>
<text x="364" y="249.4">Vật liệu</text>
<text x="310.4" y="255.6">TOP-3</text>
<text x="345.7" y="255.6">1</text>
<text x="361.2" y="255.6">T.DEN 1.2</text>
<text x="6.4" y="261.7">A</text>
<text x="410.7" y="261.7">A</text>
<text x="54" y="273">Danh mục chi tiết</text>
<text x="36.6" y="279.4">Mã chi tiết</text>
<text x="62.1" y="279.2">S.Lượng</text>
<text x="87.9" y="279.4">Vật liệu</text>
<text x="41.5" y="285.6">BODY</text>
<text x="69.5" y="285.6">1</text>
<text x="85" y="285.6">T.DEN 1.2</text>
<text x="316" y="283.8">W400xH600xD200xT1.0</text>
<text x="394.2" y="285">2 / 4</text>
<text x="33.7" y="290.9">6</text>
<text x="103.7" y="290.9">5</text>
<text x="173.7" y="290.9">4</text>
<text x="243.7" y="290.9">3</text>
<text x="313.7" y="290.9">2</text>
<text x="383.7" y="290.9">1</text>
</g>
<g font-size="3.4">
<text x="241" y="266">Admin</text>
<text x="361" y="265.5">17/04/2023</text>
</g>
<g font-size="2.7">
<text x="241" y="260.1">Designed by</text>
<text x="273" y="260.1">Checked by</text>
<text x="298" y="260.1">Approved by</text>
<text x="330.3" y="260">Date</text>
<text x="361" y="260">Date</text>
<text x="378.4" y="280.1">Edition</text>
<text x="396.6" y="280.1">Sheet</text>
</g>
</svg>
